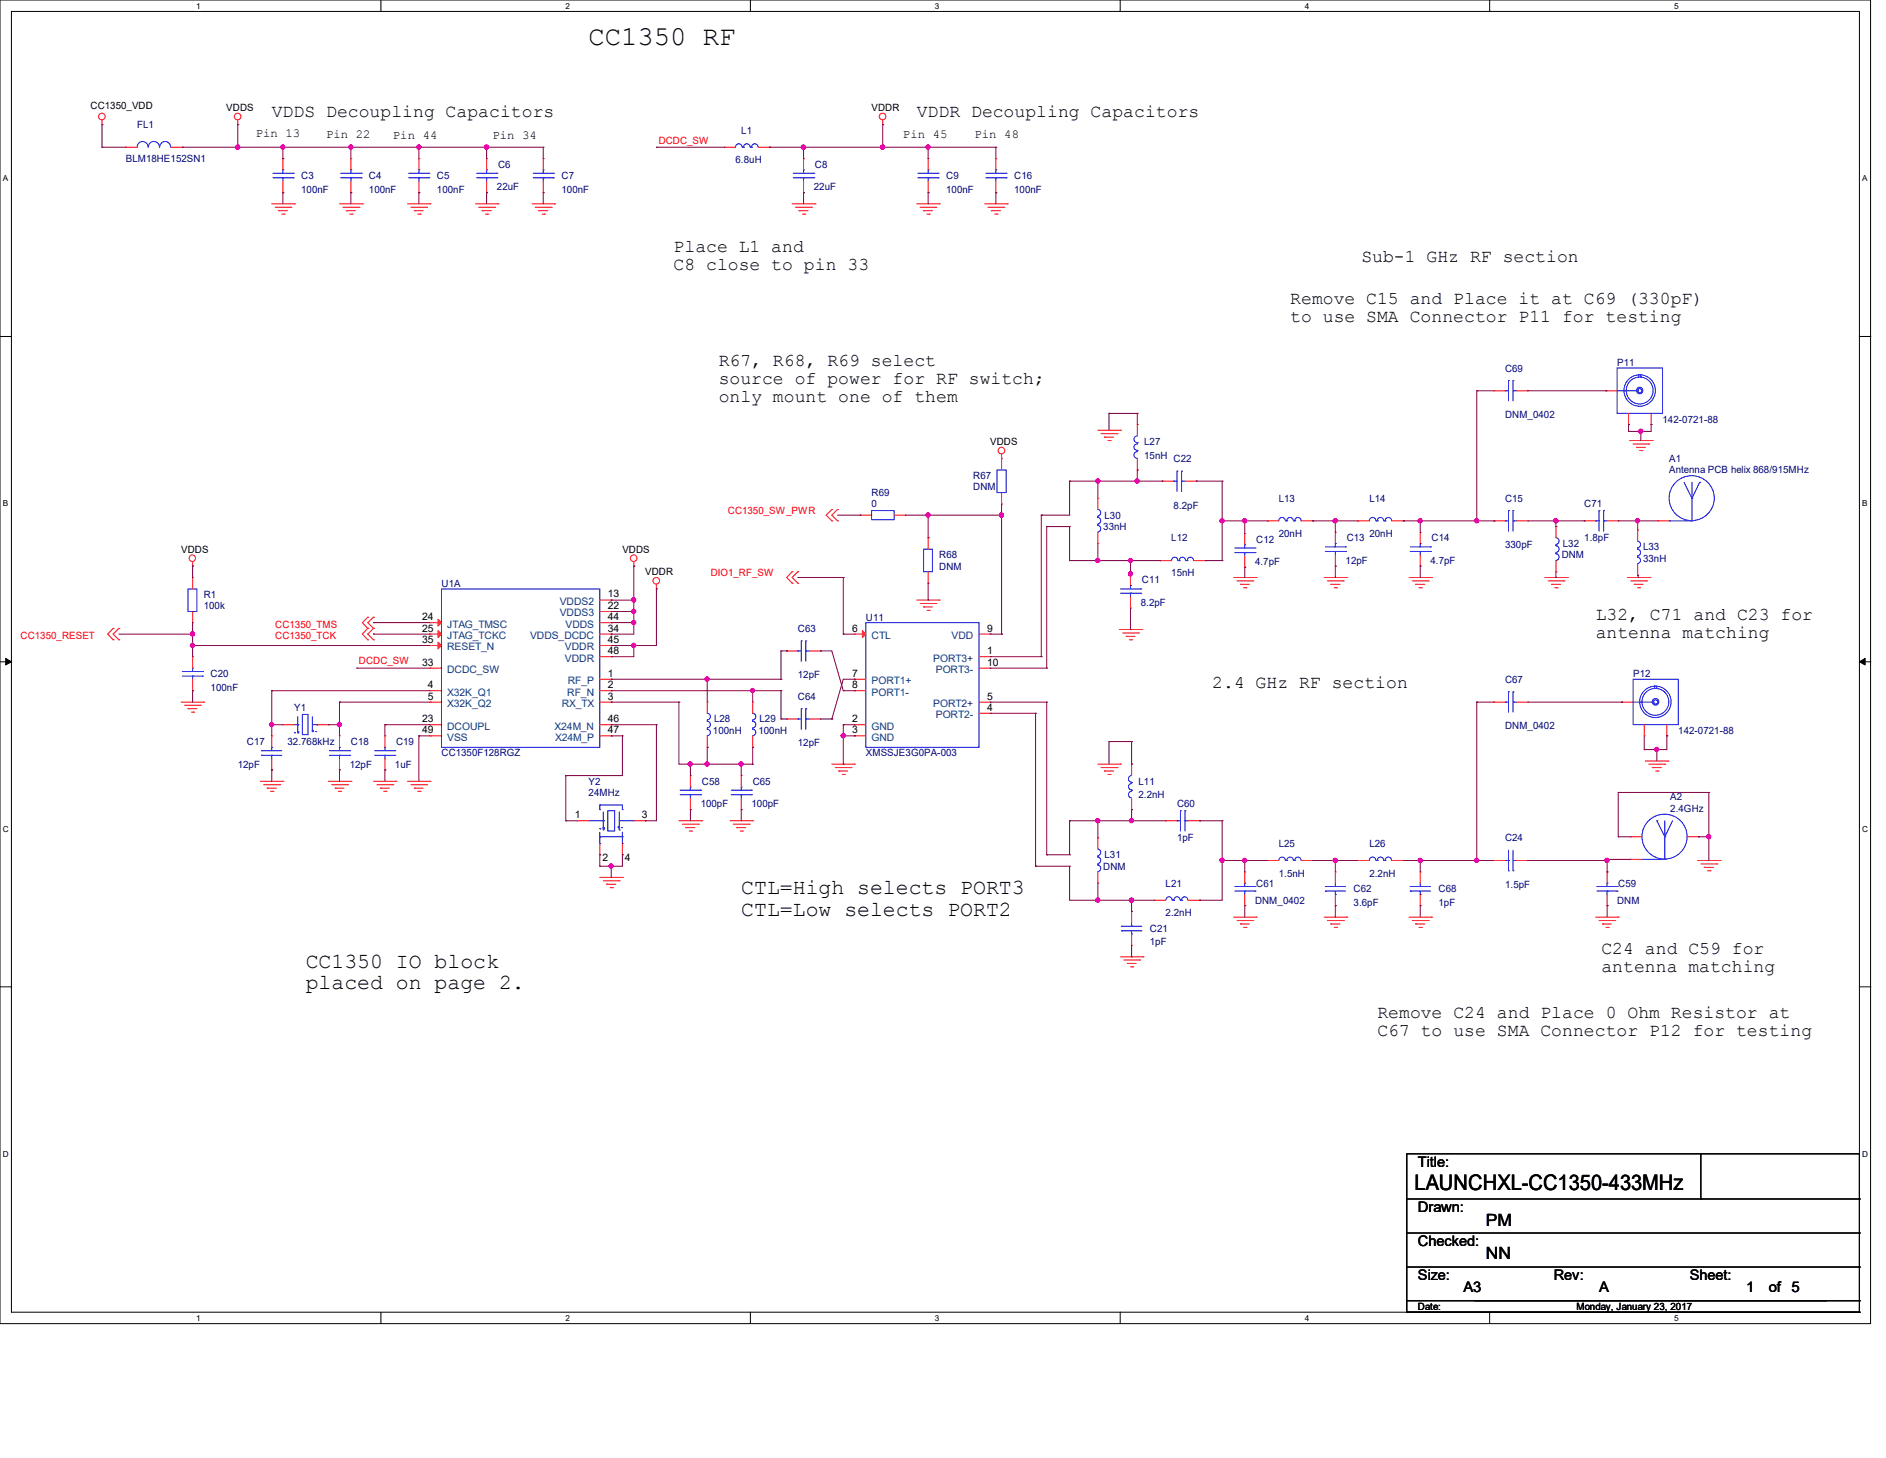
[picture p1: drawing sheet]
<svg xmlns="http://www.w3.org/2000/svg" width="279mm" height="216mm" viewBox="0 0 279 216" stroke-linecap="round" stroke-linejoin="round" font-family="sans-serif">
<path d="M0 0h277.1v196h-277.1zM1.7 1.7h273.8v192.6h-273.8z" fill="none" stroke="#000" stroke-width=".15"/>
<g fill="#fff">
<path d="M29 .2h.7v1.3h-.7z"/>
<path d="M29 194.5h.7v1.3h-.7z"/>
</g>
<path d="M56.4 0v1.7M56.4 194.3v1.7" fill="none" stroke="#000" stroke-width=".15"/>
<g fill="#fff">
<path d="M83.8 .2h.6v1.3h-.6z"/>
<path d="M83.8 194.5h.6v1.3h-.6z"/>
</g>
<path d="M111.2 0v1.7M111.2 194.3v1.7" fill="none" stroke="#000" stroke-width=".15"/>
<g fill="#fff">
<path d="M138.5 .2h.6v1.3h-.6z"/>
<path d="M138.5 194.5h.6v1.3h-.6z"/>
</g>
<path d="M165.9 0v1.7M165.9 194.3v1.7" fill="none" stroke="#000" stroke-width=".15"/>
<g fill="#fff">
<path d="M193.3 .2h.6v1.3h-.6z"/>
<path d="M193.3 194.5h.6v1.3h-.6z"/>
</g>
<path d="M220.7 0v1.7M220.7 194.3v1.7" fill="none" stroke="#000" stroke-width=".15"/>
<g fill="#fff">
<path d="M248 .2h.7v1.3h-.7z"/>
<path d="M248 194.5h.7v1.3h-.7z"/>
<path d="M.4 25.7h.8v1.4h-.8z"/>
<path d="M275.9 25.7h.7v1.4h-.7z"/>
<path d="M.4 73.9h.8v1.3h-.8z"/>
<path d="M275.9 73.9h.7v1.3h-.7z"/>
</g>
<path d="M0 49.8h1.7M275.5 49.8h1.7" fill="none" stroke="#000" stroke-width=".15"/>
<g fill="#fff">
<path d="M.4 122h.9v1.4h-.9z"/>
<path d="M275.9 122h.8v1.4h-.8z"/>
</g>
<path d="M0 98h1.7M275.5 98h1.7" fill="none" stroke="#000" stroke-width=".15"/>
<path d="M.8 97.5l.9 .5-.9 .5zM275.5 98l.8-.5v1z" fill="#000" stroke="#000" stroke-width=".15"/>
<g fill="#fff">
<path d="M.4 170.2h.9v1.3h-.9z"/>
<path d="M275.9 170.2h.8v1.3h-.8z"/>
</g>
<g fill="none" stroke="#000" stroke-width=".15">
<path d="M0 146.1h1.7M275.5 146.1h1.7M208.4 170.9h67.1v21.7h-67.1zM208.4 177.5h67.1M252 177.5h.1M252 170.9v6.6M275.5 177.5h.1M208.4 194.3h.1M208.4 182.6h67.1M208.4 187.6h67.1M208.4 192.6v1.7M208.4 194.3h67.1"/>
<path d="M218.4 192.6h52M270.4 192.6h.1M275.5 182.6h.1M275.5 187.6h.1M275.5 194.3h.1M275.5 192.6h.1M275.5 192.6v1.7"/>
</g>
<g fill="none" stroke="#f00" stroke-width=".15">
<path d="M15.1 18.5h.1M15.1 17.8v.7M35.2 18.5h.1M35.2 17.8v.7M130.8 18.5h.1M130.8 17.8v.7M18.6 21.8h.1M18.6 21.8h1.7M25.3 21.8h1.7M27 21.8h.1M40.3 30.2h3.3M40.8 30.7h2.3"/>
<path d="M41.3 31.2h.1M41.3 31.2h1.3M41.7 31.7h.4M41.9 23.5h.1M41.9 28.5h.1M41.9 23.5v1.6M41.9 26.8v1.7M42.1 31.7h.1M43.1 30.7h.1M43.6 30.2h.1M50.3 30.2h3.4M50.8 30.7h2.4"/>
<path d="M51.3 31.2h.1M51.3 31.2h1.4M51.8 31.7h.4M52 23.5h.1M52 28.5h.1M52 23.5v1.6M52 26.8v1.7M52.2 31.7h.1M53.2 30.7h.1M53.7 30.2h.1M60.4 30.2h3.3M60.9 30.7h2.3"/>
<path d="M61.4 31.2h.1M61.4 31.2h1.3M61.9 31.7h.3M62.1 23.5h.1M62.1 28.5h.1M62.1 23.5v1.6M62.1 26.8v1.7M62.2 31.7h.1M63.2 30.7h.1M63.7 30.2h.1M70.4 30.2h3.4M70.9 30.7h2.4"/>
<path d="M71.4 31.2h.1M71.4 31.2h1.4M71.9 31.7h.4M72.1 23.5h.1M72.1 28.5h.1M72.1 23.5v1.6M72.1 26.8v1.7M72.3 31.7h.1M73.3 30.7h.1M73.8 30.2h.1M78.8 30.2h3.4M79.3 30.7h2.4"/>
<path d="M79.8 31.2h.1M79.8 31.2h1.4M80.3 31.7h.3M80.5 23.5h.1M80.5 28.5h.1M80.5 23.5v1.6M80.5 26.8v1.7M80.6 31.7h.1M81.7 30.7h.1M82.2 30.2h.1M107.3 21.8h.1M107.3 21.8h1.7"/>
<path d="M112.4 21.8h1.6M114 21.8h.1M117.3 30.2h3.4M117.9 30.7h2.3M118.4 31.2h.1M118.4 31.2h1.3M118.9 31.7h.3M119 23.5h.1M119 28.5h.1M119 23.5v1.6M119 26.8v1.7M119.2 31.7h.1"/>
<path d="M120.2 30.7h.1M120.7 30.2h.1M135.8 30.2h3.3M136.3 30.7h2.3M136.8 31.2h.1M136.8 31.2h1.3M137.3 31.7h.4M137.5 23.5h.1M137.5 28.5h.1M137.5 23.5v1.6M137.5 26.8v1.7M137.7 31.7h.1"/>
<path d="M138.6 30.7h.1M139.1 30.2h.1M145.9 30.2h3.3M146.3 30.7h2.4M146.9 31.2h.1M146.9 31.2h1.3M147.4 31.7h.3M147.5 23.5h.1M147.5 28.5h.1M147.5 23.5v1.6M147.5 26.8v1.7M147.7 31.7h.1"/>
<path d="M148.7 30.7h.1M149.2 30.2h.1M221.3 57.9h.1M221.3 57.9h1.7M224.7 57.9h1.6M226.3 57.9h.1M237.9 57.9h.1M237.9 57.9h1.7M123.2 75.4h.1M123.2 77.1h.1M123.2 75.4l-.8 .9 .8 .8M124.1 75.4h.1"/>
<path d="M124.1 77.1h.1M124.1 75.4l-.9 .9 .9 .8M127.4 76.3h.1M127.4 76.3h1.7M132.5 76.3h1.6M134.1 76.3h.1M137.5 79.6h.1M137.5 79.6v1.7M148.4 67.9h.1M148.4 74.6h.1M148.4 67.2v2.4M148.4 72.9v1.7"/>
<path d="M162.6 73.8h.1M162.6 63.7h3.4M162.6 73.8v1.6M162.6 78.8v1.7M163.1 64.2h2.4M163.6 64.7h.1M163.6 64.7h1.4M164.1 65.2h.4M164.5 65.2h.1M165.5 64.2h.1M166 63.7h.1M168.5 69.6h.1"/>
<path d="M168.5 62.9h.1M168.5 62.9v1.7M168.5 67.9v1.7M172.2 71.2h.1M172.2 71.2h1.7M175.6 71.2h1.6M177.2 71.2h.1M184.4 79h.1M184.4 79v1.6M187.8 77.1h.1M187.8 77.1h1.6M192.8 77.1h1.7"/>
<path d="M194.5 77.1h.1M197.8 78.8h.1M197.8 78.8v1.7M201.2 77.1h.1M201.2 77.1h1.7M206.2 77.1h1.7M207.9 77.1h.1M210.4 78.8h.1M210.4 78.8v1.7M221.3 77.1h.1M221.3 77.1h1.7M224.7 77.1h1.6"/>
<path d="M226.3 77.1h.1M230.5 78h.1M230.5 78v1.6M234.7 77.1h.1M234.7 77.1h1.7M238.1 77.1h1.6M239.7 77.1h.1M241.3 62.9h.1M241.3 61.2v1.7M241.4 65.2h3.4M241.9 65.7h2.4M242.4 66.3h.1"/>
<path d="M242.4 66.3h1.4M242.6 78.5h.1M242.6 78.5v1.6M242.9 66.7h.3M243.2 66.7h.1M244.3 65.7h.1M244.6 62.9h.1M244.6 61.2v1.7M244.8 65.2h.1M245.6 77.1h.1M245.6 77.1h1.7M16.8 93h.1"/>
<path d="M16.8 94.7h.1M16.8 93l-.8 .9 .8 .8M17.6 93h.1M17.6 94.7h.1M17.6 93l-.8 .9 .8 .8M28.5 83.8h.1M28.5 92.2h.1M28.5 85.5h.1M28.5 97.2h.1M28.5 83.2v.6M28.5 85.5v1.7M28.5 90.6v1.6"/>
<path d="M28.5 97.2v1.7M54.5 91.4h.1M54.5 93h.1M54.5 94.7h.1M54.5 91.4l-.8 .8 .8 .8M54.5 93l-.8 .9 .8 .8M55.3 91.4h.1M55.3 93h.1M55.3 94.7h.1M55.3 91.4l-.8 .8 .8 .8M55.3 93l-.8 .9 .8 .8M63.7 92.2h.1"/>
<path d="M63.7 93.9h.1M63.7 95.6h.1M63.7 98.9h.1M63.7 93.9h1.7M63.7 98.9h1.7M63.7 92.2h1.7M63.7 95.6h1.7M88.9 88.9h1.7M88.9 93.9h1.7M88.9 97.2h1.7M88.9 92.2h1.7M88.9 95.6h1.7"/>
<path d="M88.9 90.6h1.7M90.6 88.9h.1M90.6 90.6h.1M90.6 92.2h.1M90.6 93.9h.1M90.6 95.6h.1M90.6 97.2h.1M93.9 83.8h.1M93.9 83.2v.6M97.2 87.2h.1M97.2 86.5v.7M116.5 96.4h.1"/>
<path d="M116.5 96.4h1.7M117.3 84.7h.1M117.3 86.4h.1M117.3 84.7l-.8 .8 .8 .9M118.2 84.7h.1M118.2 86.4h.1M118.2 84.7l-.9 .8 .9 .9M119.9 96.4h1.6M121.5 96.4h.1M126.6 93.9h.1M126.6 93.9h1.7M135.8 88.9h3.3"/>
<path d="M136.3 89.4h2.3M136.8 89.9h.1M136.8 89.9h1.3M137.3 90.4h.4M137.5 86.4h.1M137.5 84.7v1.7M137.7 90.4h.1M138.6 89.4h.1M139.1 88.9h.1M145 93.9h1.7M145 97.2h1.7M145 98.9h1.7"/>
<path d="M146.7 97.2h.1M146.7 93.9h.1M146.7 98.9h.1M162.6 80.5h.1M165.8 93.2h3.4M166.3 93.7h2.4M166.8 94.2h.1M166.8 94.2h1.3M167.3 94.7h.3M167.5 85h.1M167.5 90h.1M167.5 85v1.7"/>
<path d="M167.5 88.3v1.7M167.6 94.7h.1M168.7 93.7h.1M169.2 93.2h.1M171.8 83h.1M171.8 83h1.7M176.9 83h1.7M178.6 83h.1M182.8 85.5h3.3M183.3 86h2.3M183.8 86.5h.1M183.8 86.5h1.3"/>
<path d="M184.2 87h.4M184.4 84h.1M184.4 82.3v1.7M184.6 87h.1M185.6 86h.1M186.1 85.5h.1M196.2 85.5h3.3M196.6 86h2.4M197.1 86.5h.1M197.1 86.5h1.4M197.7 87h.3M197.8 83.8h.1"/>
<path d="M197.8 82.2v1.6M198 87h.1M199 86h.1M199.5 85.5h.1M208.7 85.5h3.4M209.2 86h2.4M209.7 86.5h.1M209.7 86.5h1.4M210.2 87h.4M210.4 83.8h.1M210.4 82.2v1.6M210.6 87h.1"/>
<path d="M211.6 86h.1M212.1 85.5h.1M228.9 85.5h3.3M229.4 86h2.3M229.9 86.5h.1M229.9 86.5h1.3M230.3 87h.4M230.5 84.7h.1M230.5 83v1.7M230.7 87h.1M231.7 86h.1M232.2 85.5h.1"/>
<path d="M241.1 85.5h3.3M241.6 86h2.3M242.1 86.5h.1M242.1 86.5h1.3M242.6 85.2h.1M242.6 87h.3M242.6 83.5v1.7M242.9 87h.1M243.9 86h.1M244.4 85.5h.1M26.8 104h3.4M27.3 104.4h2.4"/>
<path d="M27.9 104.9h.1M27.9 104.9h1.3M28.4 105.5h.3M28.5 102.3h.1M28.5 100.6v1.7M28.7 105.5h.1M29.7 104.4h.1M30.2 104h.1M38.6 115.7h3.3M39.1 116.2h2.3M39.6 116.7h.1M39.6 116.7h1.3"/>
<path d="M40.1 117.2h.3M40.3 109h.1M40.3 114h.1M40.3 109v1.7M40.3 112.4v1.6M40.4 117.2h.1M41.4 116.2h.1M41.9 115.7h.1M41.9 107.3h.1M41.9 107.3h1.7M46.9 107.3h1.7M48.6 107.3h.1"/>
<path d="M48.6 115.7h3.4M49.1 116.2h2.4M49.7 116.7h.1M49.7 116.7h1.3M50.1 117.2h.4M50.3 109h.1M50.3 114h.1M50.3 109v1.7M50.3 112.4v1.6M50.5 117.2h.1M51.5 116.2h.1M52 115.7h.1"/>
<path d="M55.3 115.7h3.4M55.8 116.2h2.4M56.3 116.7h.1M56.3 116.7h1.4M56.9 117.2h.3M57 109h.1M57 114h.1M57 109v1.7M57 112.4v1.6M57.2 117.2h.1M58.2 116.2h.1M58.7 115.7h.1"/>
<path d="M60.4 115.7h3.3M60.9 116.2h2.3M61.4 116.7h.1M61.4 116.7h1.3M61.9 117.2h.3M62.2 117.2h.1M63.2 116.2h.1M63.7 115.7h.1M63.7 107.3h.1M63.7 109h.1M63.7 102.3h.1M63.7 104h.1"/>
<path d="M63.7 104h1.7M63.7 107.3h1.7M63.7 102.3h1.7M63.7 109h1.7M88.9 104h1.7M88.9 107.3h1.7M88.9 100.6h1.7M88.9 102.3h1.7M88.9 109h1.7M90.6 104h.1M90.6 100.6h.1M90.6 102.3h.1"/>
<path d="M90.6 107.3h.1M90.6 109h.1M102.3 114.9h.1M102.3 119.9h.1M102.3 114.9v1.6M102.3 118.2v1.7M104.8 104h.1M104.8 110.7h.1M104.8 104v1.6M104.8 109v1.7M109.8 114.9h.1M109.8 119.9h.1"/>
<path d="M109.8 114.9v1.6M109.8 118.2v1.7M111.5 104h.1M111.5 110.7h.1M111.5 104v1.6M111.5 109v1.7M116.5 106.5h.1M116.5 106.5h1.7M119.9 106.5h1.6M121.5 106.5h.1M123.2 113.2h3.4M123.7 113.7h2.4"/>
<path d="M124.2 114.2h.1M124.2 114.2h1.4M124.8 114.7h.3M125.1 114.7h.1M126.1 113.7h.1M126.6 113.2h.1M126.6 107.3h.1M126.6 100.6h.1M126.6 102.3h.1M126.6 109h.1M126.6 107.3h1.7M126.6 100.6h1.7"/>
<path d="M126.6 102.3h1.7M126.6 109h1.7M145 104h1.7M145 105.6h1.7M146.7 104h.1M146.7 105.6h.1M162.6 113.2h3.4M163.1 113.7h2.4M163.6 114.2h.1M163.6 114.2h1.4M164.1 114.7h.4M164.5 114.7h.1"/>
<path d="M165.5 113.7h.1M166 113.2h.1M167.6 119.9h.1M167.6 113.2h.1M167.6 113.2v1.7M167.6 118.2v1.7M221.3 104h.1M221.3 104h1.7M224.7 104h1.6M226.3 104h.1M240.2 104h.1M240.2 104h1.7"/>
<path d="M243.6 109h.1M243.6 107.3v1.7M243.8 112.7h3.3M244.3 113.2h2.3M244.8 113.7h.1M244.8 113.7h1.3M245.3 114.2h.3M245.6 114.2h.1M246.6 113.2h.1M246.9 109h.1M246.9 107.3v1.7M247.1 112.7h.1"/>
<path d="M85.5 121.5h.1M85.5 121.5h1.7M88.9 126.6h.1M88.9 129.9h3.3M88.9 124.9v1.7M89.4 130.4h2.3M89.9 130.9h.1M89.9 130.9h1.3M90.4 131.4h.3M90.7 131.4h.1M91.7 130.4h.1M92.2 129.9h.1"/>
<path d="M92.2 126.6h.1M92.2 124.9v1.7M93.9 121.5h1.7M95.6 121.5h.1M100.6 121.5h3.4M101.1 122h2.4M101.6 122.6h.1M101.6 122.6h1.4M102.1 123.1h.3M102.4 123.1h.1M103.5 122h.1M104 121.5h.1"/>
<path d="M108.2 121.5h3.3M108.6 122h2.4M109.1 122.6h.1M109.1 122.6h1.4M109.6 123.1h.4M110 123.1h.1M111 122h.1M111.5 121.5h.1M162.6 124.1h.1M162.6 130.8h.1M162.6 124.1v1.6M162.6 129.1v1.7"/>
<path d="M167.6 140h.1M167.6 135h.1M167.6 135v1.7M167.6 138.3v1.7M171 133.3h.1M171 133.3h1.7M172.7 121.5h.1M172.7 121.5h1.7M176 121.5h1.7M176 133.3h1.7M177.7 121.5h.1M177.7 133.3h.1"/>
<path d="M182.8 135.8h3.3M183.3 136.3h2.3M183.8 136.8h.1M183.8 136.8h1.3M184.2 137.3h.4M184.4 129.1h.1M184.4 134.1h.1M184.4 129.1v1.7M184.4 132.5v1.6M184.6 137.3h.1M185.6 136.3h.1M186.1 135.8h.1"/>
<path d="M187.8 127.4h.1M187.8 127.4h1.6M192.8 127.4h1.7M194.5 127.4h.1M196.2 135.8h3.3M196.6 136.3h2.4M197.1 136.8h.1M197.1 136.8h1.4M197.7 137.3h.3M197.8 134.1h.1M197.8 129.1h.1M197.8 129.1v1.7"/>
<path d="M197.8 132.5v1.6M198 137.3h.1M199 136.3h.1M199.5 135.8h.1M201.2 127.4h.1M201.2 127.4h1.7M206.2 127.4h1.7M207.9 127.4h.1M208.7 135.8h3.4M209.2 136.3h2.4M209.7 136.8h.1M209.7 136.8h1.4"/>
<path d="M210.2 137.3h.4M210.4 134.1h.1M210.4 129.1h.1M210.4 129.1v1.7M210.4 132.5v1.6M210.6 137.3h.1M211.6 136.3h.1M212.1 135.8h.1M221.3 127.4h.1M221.3 127.4h1.7M224.7 127.4h1.6M226.3 127.4h.1"/>
<path d="M236.4 135.8h3.3M236.9 136.3h2.3M237.4 136.8h.1M237.4 136.8h1.3M237.9 137.3h.4M238.1 129.1h.1M238.1 134.1h.1M238.1 129.1v1.7M238.1 132.5v1.6M238.3 137.3h.1M239.2 136.3h.1M239.7 135.8h.1"/>
<path d="M241.6 123.9h.1M241.6 127.3h.1M241.6 123.9h1.6M241.6 127.3h1.6M250 123.9h1.6M251.5 127.4h3.3M251.6 123.9h.1M252 127.9h2.3M252.5 128.4h.1M252.5 128.4h1.3M253 128.9h.3M253.3 128.9h.1"/>
<path d="M254.3 127.9h.1M254.8 127.4h.1M166 141.7h3.3M166.5 142.2h2.3M167 142.7h.1M167 142.7h1.3M167.5 143.2h.3M167.8 143.2h.1M168.8 142.2h.1M169.3 141.7h.1"/>
<circle cx="15.1" cy="17.3" r=".49"/>
<circle cx="35.2" cy="17.3" r=".49"/>
<circle cx="130.7" cy="17.3" r=".49"/>
<circle cx="148.4" cy="66.7" r=".49"/>
<circle cx="28.5" cy="82.7" r=".48"/>
<circle cx="93.9" cy="82.7" r=".49"/>
<circle cx="97.2" cy="86" r=".49"/>
</g>
<g fill="none" stroke="#00f" stroke-width=".15">
<path d="M21.9 21.8a.81 .81 0 0 0-.8-.8 .81 .81 0 0 0-.8 .8M23.6 21.8a.83 .83 0 0 0-.8-.8 .83 .83 0 0 0-.8 .8M25.3 21.8a.81 .81 0 0 0-.8-.8 .81 .81 0 0 0-.8 .8M40.4 26.3h3M40.4 25.7h3M41.9 26.3h.1M41.9 25.1h.1M41.9 25.1v.6M41.9 26.3v.5M43.4 26.3h.1M43.4 25.7h.1M50.5 26.3h3"/>
<path d="M50.5 25.7h3M52 26.3h.1M52 25.1h.1M52 25.1v.6M52 26.3v.5M53.5 26.3h.1M53.5 25.7h.1M60.5 26.3h3M60.5 25.7h3M62.1 26.3h.1M62.1 25.1h.1M62.1 25.1v.6"/>
<path d="M62.1 26.3v.5M63.5 26.3h.1M63.5 25.7h.1M70.6 26.3h3M70.6 25.7h3M72.1 26.3h.1M72.1 25.1h.1M72.1 25.1v.6M72.1 26.3v.5M73.6 26.3h.1M73.6 25.7h.1M79 26.3h3"/>
<path d="M79 25.7h3M80.5 26.3h.1M80.5 25.1h.1M80.5 25.1v.6M80.5 26.3v.5M82 26.3h.1M82 25.7h.1M109.9 21.8a.49 .49 0 0 0-.4-.5 .49 .49 0 0 0-.5 .5M110 21.8h.2M110.2 21.8h.1M111.1 21.8a.49 .49 0 0 0-.5-.5 .49 .49 0 0 0-.4 .5M111.2 21.8h.1"/>
<path d="M111.3 21.8h.1M112.3 21.8a.49 .49 0 0 0-.5-.5 .49 .49 0 0 0-.5 .5M117.5 26.3h3.1M117.5 25.7h3.1M119 26.3h.1M119 25.1h.1M119 25.1v.6M119 26.3v.5M120.6 26.3h.1M120.6 25.7h.1M136 26.3h3M136 25.7h3"/>
<path d="M137.5 26.3h.1M137.5 25.1h.1M137.5 25.1v.6M137.5 26.3v.5M139 26.3h.1M139 25.7h.1M146 26.3h3.1M146 25.7h3.1M147.5 26.3h.1M147.5 25.1h.1M147.5 25.1v.6M147.5 26.3v.5"/>
<path d="M149.1 26.3h.1M149.1 25.7h.1M223 57.9h.1M223 57.9h.5M223.5 56.3h.1M223.5 56.3v3.1M224.2 56.3h.1M224.2 57.9h.1M224.2 56.3v3.1M224.2 57.9h.5M239.6 54.5h6.7v6.7h-6.7zM239.6 57.9h3"/>
<path d="M242.6 57.9h.1M242.7 55.5h.1M242.7 55.5v.3M243.1 55.8h.1M243.1 55.5v.3M129.1 75.6h3.4v1.4h-3.4zM147.7 69.6h1.4v3.3h-1.4zM162.6 77.8a.49 .49 0 0 1 .5 .5 .49 .49 0 0 1-.5 .5M162.6 76.6a.49 .49 0 0 1 .5 .5 .49 .49 0 0 1-.5 .5M162.6 75.4a.49 .49 0 0 1 .5 .5 .49 .49 0 0 1-.5 .5M162.6 76.6h.1M162.6 77.8h.1"/>
<path d="M162.6 76.5v.1M162.6 77.6v.2M168.5 64.6a.49 .49 0 0 0-.5 .4 .49 .49 0 0 0 .5 .5M168.5 65.6v.1a.47 .47 0 0 0-.5 .5 .47 .47 0 0 0 .5 .5M168.5 66.7v.2a.49 .49 0 0 0-.5 .5 .49 .49 0 0 0 .5 .5M168.5 66.7h.1M168.5 65.6h.1M173.9 71.2h.1M173.9 71.2h.5M174.4 69.8h.1M174.4 69.8v3M175 69.8h.1"/>
<path d="M175 71.2h.1M175 69.8v3M175 71.2h.6M190.4 77.1a.49 .49 0 0 0-.5-.5 .49 .49 0 0 0-.5 .5M190.5 77.1h.1M190.6 77.1h.1M191.6 77.1a.49 .49 0 0 0-.5-.5 .49 .49 0 0 0-.5 .5M191.6 77.1h.2M191.8 77.1h.1M192.7 77.1a.47 .47 0 0 0-.4-.5 .47 .47 0 0 0-.5 .5M203.8 77.1a.49 .49 0 0 0-.5-.5 .49 .49 0 0 0-.4 .5M203.9 77.1h.1"/>
<path d="M204 77.1h.1M205 77.1a.47 .47 0 0 0-.5-.5 .47 .47 0 0 0-.5 .5M205 77.1h.2M205.2 77.1h.1M206.2 77.1a.49 .49 0 0 0-.5-.5 .49 .49 0 0 0-.5 .5M223 77.1h.1M223 77.1h.5M223.5 75.6h.1M223.5 75.6v3.1M224.2 75.6h.1M224.2 77.1h.1M224.2 75.6v3.1"/>
<path d="M224.2 77.1h.5M230.5 79.6a.49 .49 0 0 1 .5 .5 .49 .49 0 0 1-.5 .5M236.4 77.1h.1M236.4 77.1h.5M236.9 75.6h.1M236.9 75.6v3.1M237.6 75.6h.1M237.6 77.1h.1M237.6 75.6v3.1M237.6 77.1h.5M247.3 77.1h.1M247.3 77.1h3.4"/>
<path d="M249.5 71.4l1.2 2.4M250.7 77.1h.1M250.7 73.8h.1M250.7 71.4v5.7M251.8 71.4h.1M251.8 71.4l-1.1 2.4M27 99.4h3M27.9 87.2h1.3v3.4h-1.3zM28.5 98.9h.1M28.5 98.9v.5M30 99.4h.1M65.4 87.2h23.5v23.5h-23.5z"/>
<path d="M118.2 96.4h.1M118.2 96.4h.5M118.7 94.9h.1M118.7 94.9v3M119.4 94.9h.1M119.4 96.4h.1M119.4 94.9v3M119.4 96.4h.5M128.3 92.2h16.7v18.5h-16.7zM136.8 81.3h1.3v3.4h-1.3zM166 87.8h3M166 87.2h3"/>
<path d="M167.5 87.8h.1M167.5 86.7h.1M167.5 86.7v.5M167.5 87.8v.5M169 87.8h.1M169 87.2h.1M174.5 83a.47 .47 0 0 0-.5-.5 .47 .47 0 0 0-.4 .5M174.5 83h.2M174.7 83h.1M175.6 83a.47 .47 0 0 0-.4-.5 .47 .47 0 0 0-.5 .5M175.7 83h.2M175.9 83h.1"/>
<path d="M176.8 83a.47 .47 0 0 0-.4-.5 .47 .47 0 0 0-.5 .5M182.9 81.8h3M182.9 81.2h3M184.4 81.8h.1M184.4 80.6h.1M184.4 80.6v.6M184.4 81.8v.5M185.9 81.8h.1M185.9 81.2h.1M196.3 81.7h3M196.3 81h3M197.8 81.7h.1"/>
<path d="M197.8 80.5h.1M197.8 80.5v.5M197.8 81.7v.5M199.3 81.7h.1M199.3 81h.1M208.9 81.7h3M208.9 81h3M210.4 81.7h.1M210.4 80.5h.1M210.4 80.5v.5M210.4 81.7v.5M211.9 81.7h.1"/>
<path d="M211.9 81h.1M230.5 82a.49 .49 0 0 1 .5 .5 .49 .49 0 0 1-.5 .5M230.5 80.8a.49 .49 0 0 1 .5 .5 .49 .49 0 0 1-.5 .5M230.5 80.8h.1M230.5 82h.1M230.5 80.6v.2M230.5 81.8v.2M242.6 82.5a.46 .46 0 0 1 .4 .5 .46 .46 0 0 1-.4 .4M242.6 81.3a.49 .49 0 0 1 .4 .5 .49 .49 0 0 1-.4 .5M242.6 80.1a.49 .49 0 0 1 .4 .5 .49 .49 0 0 1-.4 .5M242.6 81.3h.1M242.6 82.5h.1"/>
<path d="M242.6 81.2v.1M242.6 82.3v.2M27 100.1h3M28.5 100.1h.1M28.5 100.1v.5M30 100.1h.1M38.7 111.8h.1M38.7 111.2h.1M38.7 111.8h3M38.7 111.2h3M40.3 111.8h.1M40.3 110.7h.1"/>
<path d="M40.3 110.7v.5M40.3 111.8v.6M43.6 108.5h.1M43.6 107.3h.5M44.1 107.3h.1M44.1 108.3h.1M44.1 108.5h.1M44.1 106.1v2.4M44.8 105.8h.8v3h-.8zM46.3 108.3h.1M46.3 108.2h.1M46.3 107.3h.6"/>
<path d="M46.3 106.1v2.2M46.8 108.3h.1M46.9 107.3h.1M48.8 111.8h3M48.8 111.2h3M50.3 111.8h.1M50.3 110.7h.1M50.3 110.7v.5M50.3 111.8v.6M51.8 111.8h.1M51.8 111.2h.1M55.5 111.8h3"/>
<path d="M55.5 111.2h3M57 111.8h.1M57 110.7h.1M57 110.7v.5M57 111.8v.6M58.5 111.8h.1M58.5 111.2h.1M88.9 119.2h.1M88.9 119.9h.1M88.9 119.2h3.3v.7M88.9 119.2v.7M92.2 119.9h.1"/>
<path d="M100.8 117.7h3M100.8 117h3M102.3 117.7h.1M102.3 116.5h.1M102.3 116.5v.5M102.3 117.7v.5M103.8 117.7h.1M103.8 117h.1M104.8 108a.47 .47 0 0 1 .4 .5 .47 .47 0 0 1-.4 .4M104.8 106.8a.49 .49 0 0 1 .4 .5 .49 .49 0 0 1-.4 .5M104.8 105.6a.49 .49 0 0 1 .4 .5 .49 .49 0 0 1-.4 .5M104.8 106.8h.1"/>
<path d="M104.8 108h.1M104.8 106.6v.2M104.8 107.8v.2M108.3 117.7h3M108.3 117h3M109.8 117.7h.1M109.8 116.5h.1M109.8 116.5v.5M109.8 117.7v.5M111.3 117.7h.1M111.3 117h.1M111.5 108a.47 .47 0 0 1 .5 .5 .47 .47 0 0 1-.5 .4"/>
<path d="M111.5 106.8a.49 .49 0 0 1 .5 .5 .49 .49 0 0 1-.5 .5M111.5 105.6a.49 .49 0 0 1 .5 .5 .49 .49 0 0 1-.5 .5M111.5 106.8h.1M111.5 108h.1M111.5 106.6v.2M111.5 107.8v.2M118.2 106.5h.1M118.2 106.5h.5M118.7 104.9h.1M118.7 104.9v3.1M119.4 104.9h.1M119.4 106.5h.1"/>
<path d="M119.4 104.9v3.1M119.4 106.5h.5M167.6 114.9a.49 .49 0 0 0-.4 .4 .49 .49 0 0 0 .4 .5M167.6 115.9v.1a.47 .47 0 0 0-.4 .5 .47 .47 0 0 0 .4 .5M167.6 117v.2a.49 .49 0 0 0-.4 .5 .49 .49 0 0 0 .4 .5M167.6 117h.1M167.6 115.9h.1M223 104h.1M223 104h.5M223.5 102.4h.1M223.5 102.4v3.1M224.2 102.4h.1"/>
<path d="M224.2 104h.1M224.2 104h.5M224.2 102.4v3.1M241.9 100.6h6.7v6.7h-6.7zM241.9 104h3M244.9 104h.1M245.1 101.6h.1M245.1 101.6v.3M245.4 101.9h.1M245.4 101.6v.3M87.2 121.5h2.2M88.9 124.9h.1"/>
<path d="M88.9 122.7h.1M88.9 123.9h.1M88.9 123.9h3.3M88.9 123.2v1.7M89.4 121.5h.1M89.4 122.7h.1M89.4 122.6h.1M89.4 122.9h.1M89.4 120.2v2.7M90 120.1h1.1v3h-1.1zM91.6 122.6h.1M91.6 122.4h.1"/>
<path d="M91.7 122.9h.1M91.7 121.5h2.2M91.7 120.2v2.7M92 122.6h.1M92.2 123.9h.1M92.2 124.9h.1M92.2 123.2v1.7M93.9 121.5h.1M162.6 128.1a.49 .49 0 0 1 .5 .5 .49 .49 0 0 1-.5 .5M162.6 126.9a.49 .49 0 0 1 .5 .5 .49 .49 0 0 1-.5 .5M162.6 125.7a.49 .49 0 0 1 .5 .5 .49 .49 0 0 1-.5 .5M162.6 126.9h.1"/>
<path d="M162.6 128.1h.1M162.6 126.7v.2M162.6 127.9v.2M166.2 137.2h.1M166.2 137.8h.1M166.2 137.2h3M166.2 137.8h3M167.6 137.2h.1M167.6 138.3h.1M167.6 136.7v.5M167.6 137.8v.5M173.6 133.3a.47 .47 0 0 0-.4-.5 .47 .47 0 0 0-.5 .5"/>
<path d="M173.7 133.3h.2M173.9 133.3h.1M174.4 121.5h.1M174.4 121.5h.5M174.8 133.3a.47 .47 0 0 0-.4-.5 .47 .47 0 0 0-.5 .5M174.9 120.1h.1M174.9 120.1v3M174.9 133.3h.1M175 133.3h.1M175.6 120.1h.1M175.6 121.5h.1M175.6 120.1v3"/>
<path d="M175.6 121.5h.4M176 133.3a.47 .47 0 0 0-.5-.5 .47 .47 0 0 0-.5 .5M182.9 131.3h3M182.9 132h3M184.4 132h.1M184.4 130.8h.1M184.4 130.8v.5M184.4 132v.5M185.9 132h.1M185.9 131.3h.1M190.4 127.4a.49 .49 0 0 0-.5-.5 .49 .49 0 0 0-.5 .5M190.5 127.4h.1"/>
<path d="M190.6 127.4h.1M191.6 127.4a.49 .49 0 0 0-.5-.5 .49 .49 0 0 0-.5 .5M191.6 127.4h.2M191.8 127.4h.1M192.7 127.4a.47 .47 0 0 0-.4-.5 .47 .47 0 0 0-.5 .5M196.3 131.3h.1M196.3 132h.1M196.3 131.3h3M196.3 132h3M197.8 131.3h.1M197.8 132.5h.1M197.8 130.8v.5"/>
<path d="M197.8 132v.5M203.8 127.4a.49 .49 0 0 0-.5-.5 .49 .49 0 0 0-.4 .5M203.9 127.4h.1M204 127.4h.1M205 127.4a.47 .47 0 0 0-.5-.5 .47 .47 0 0 0-.5 .5M205 127.4h.2M205.2 127.4h.1M206.2 127.4a.49 .49 0 0 0-.5-.5 .49 .49 0 0 0-.5 .5M208.9 131.3h.1M208.9 132h.1M208.9 131.3h3M208.9 132h3"/>
<path d="M210.4 131.3h.1M210.4 132.5h.1M210.4 130.8v.5M210.4 132v.5M223 127.4h.5M223.5 128.9h.1M223.5 127.4h.1M223.5 125.9v3M224.2 128.9h.1M224.2 127.4h.5M224.2 125.9v3M224.7 127.4h.1"/>
<path d="M236.6 131.3h3M236.6 132h3M238.1 132h.1M238.1 130.8h.1M238.1 130.8v.5M238.1 132v.5M239.6 132h.1M239.6 131.3h.1M243.2 127.3h3.4M245.4 121.5h.1M245.4 121.5l1.2 2.4M246.6 127.3h.1"/>
<path d="M246.6 123.9h.1M246.6 121.5v5.8M247.8 121.5l-1.2 2.4"/>
<circle cx="242.9" cy="57.8" r=".48"/>
<circle cx="242.9" cy="57.8" r=".31"/>
<circle cx="242.9" cy="57.8" r="2.33"/>
<circle cx="242.9" cy="57.8" r="1.99"/>
<circle cx="250.6" cy="73.8" r="3.3"/>
<circle cx="245.2" cy="103.9" r="2.33"/>
<circle cx="245.2" cy="103.9" r="1.99"/>
<circle cx="245.3" cy="103.9" r=".32"/>
<circle cx="245.3" cy="103.9" r=".49"/>
<circle cx="246.6" cy="123.9" r="3.3"/>
</g>
<g fill="#f00" stroke="#f00" stroke-width=".15">
<path d="M127.8 93.4l.5 .5-.5 .5z"/>
<path d="M64.9 91.7l.5 .5-.5 .5z"/>
<path d="M64.9 93.4l.5 .5-.5 .5z"/>
<path d="M64.9 95.1l.5 .5-.5 .5z"/>
</g>
<g fill="none" stroke="#800040" stroke-width=".15">
<path d="M15.1 18.5h.1M15.1 18.5v3.3M35.2 18.5h.1M35.2 18.5v3.3M130.8 18.5h.1M130.8 18.5v3.3M15.1 21.8h.1M15.1 21.8h3.5M27 21.8h.1M27 21.8h53.5M41.9 28.5h.1M41.9 21.8h.1"/>
<path d="M41.9 23.5h.1M41.9 21.8v1.7M41.9 28.5v1.7M52 28.5h.1M52 21.8h.1M52 21.8v1.7M52 28.5v1.7M62.1 28.5h.1M62.1 21.8h.1M62.1 21.8v1.7M62.1 28.5v1.7M72.1 21.8h.1"/>
<path d="M72.1 28.5h.1M72.1 21.8v1.7M72.1 28.5v1.7M80.5 21.8h.1M80.5 28.5h.1M80.5 21.8v1.7M80.5 28.5v1.7M97.2 21.8h.1M97.2 21.8h10.1M114 21.8h.1M114 21.8h33.5M119 21.8h.1"/>
<path d="M119 28.5h.1M119 21.8v1.7M119 28.5v1.7M130.8 21.8h.1M137.5 21.8h.1M137.5 28.5h.1M137.5 21.8v1.7M137.5 28.5v1.7M147.5 21.8h.1M147.5 28.5h.1M147.5 21.8v1.7M147.5 28.5v1.7"/>
<path d="M218.8 57.9h.1M218.8 57.9h2.5M218.8 57.9v19.2M226.3 57.9h11.6M237.9 57.9h.1M124.1 76.3h3.3M127.4 76.3h.1M134.1 76.3h14.3M137.5 76.3h.1M137.5 79.6h.1M137.5 76.3v3.3M148.4 76.3h.1"/>
<path d="M148.4 74.6v19.3M154.3 76.3h.1M154.3 76.3v20.9M155.1 78h.1M155.1 78v20.9M155.1 78h3.4M158.5 71.2h.1M158.5 78h.1M158.5 78v5h13.3M158.5 71.2h13.7M158.5 71.2v5.1h-4.2M162.6 71.2h.1"/>
<path d="M162.6 71.2v2.6M164.3 61.2h.1M164.3 61.2v2.5M164.3 61.2h4.2M168.5 71.2h.1M168.5 69.6h.1M168.5 61.2h.1M168.5 61.2v1.7M168.5 69.6v1.6M172.2 71.2h.1M177.2 71.2h.1M177.2 71.2h3.9"/>
<path d="M181.1 71.2h.1M181.1 71.2v11.8M181.1 77.1h6.7M184.4 77.1h.1M184.4 77.1v1.9M194.5 77.1h.1M194.5 77.1h6.7M197.8 77.1h.1M197.8 77.1v1.7M207.9 77.1h.1M207.9 77.1h13.4M210.4 77.1h.1"/>
<path d="M210.4 77.1v1.7M218.8 77.1h.1M221.3 77.1h.1M226.3 77.1h8.4M230.5 77.1h.1M230.5 78h.1M230.5 77.1v.9M234.7 77.1h.1M239.7 77.1h5.9M241.3 62.9h.1M241.3 63.9h.1M241.3 62.9v1"/>
<path d="M242.6 77.1h.1M242.6 77.1v1.4M243.1 63.9h.1M243.1 63.9v1.3M244.6 62.9h.1M244.6 62.9v1h-3.3M17.6 93.9h10.9M28.5 95.6h.1M28.5 93.9h.1M28.5 83.8h.1M28.5 83.8v1.7M28.5 92.2v5"/>
<path d="M28.5 95.6h35.2M52.8 98.9h.1M52.8 98.9h10.9M55.3 92.2h.1M55.3 93.9h.1M55.3 92.2h8.4M55.3 93.9h8.4M90.6 93.9h.1M90.6 88.9h.1M90.6 90.6h.1M90.6 92.2h.1M90.6 95.6h.1"/>
<path d="M90.6 97.2h.1M90.6 92.2h3.3M90.6 88.9h3.3M90.6 90.6h3.3M93.9 83.8h.1M93.9 88.9h.1M93.9 90.6h.1M93.9 92.2h.1M93.9 95.6h.1M93.9 83.8v10.1h-3.3M93.9 95.6v1.6h-3.3M97.2 87.2h.1"/>
<path d="M97.2 87.2v8.4h-6.6M115.7 96.4h.1M115.7 96.4v4.2M115.7 96.4h.8M116.5 96.4h.1M118.2 85.5h6.7M121.5 96.4h.1M121.5 96.4h1.7l1.7 5.9M124.9 85.5h.1M124.9 93.9h.1M124.9 93.9h1.7M124.9 85.5v8.4"/>
<path d="M137.5 88.9h.1M137.5 86.4v2.5M146.7 93.9h1.7M146.7 98.9h8.4M146.7 97.2h7.6M148.4 93.9h.1M154.3 97.2h.1M155.1 98.9h.1M162.6 83h.1M162.6 80.5v2.5M167.5 83h.1M167.5 85.2h.1"/>
<path d="M167.5 93.2h.1M167.5 85h.1M167.5 83v2.2M167.5 90v3.2M171.8 83h.1M178.6 83h.1M178.6 83h2.5M181.1 83h.1M184.4 84h.1M184.4 84v1.5M197.8 83.8h.1M197.8 83.8v1.7"/>
<path d="M210.4 83.8h.1M210.4 83.8v1.7M230.5 85.5h.1M230.5 84.7v.8M242.6 85.2h.1M242.6 85.2l.1 .3M28.5 102.3h.1M28.5 102.3v1.7M40.3 107.3h.1M40.3 102.3h.1M40.3 114h.1M40.3 107.3h1.6"/>
<path d="M40.3 102.3v6.7M40.3 114v1.7M40.3 102.3h23.4M48.6 107.3h.1M48.6 107.3h1.7M50.3 104h.1M50.3 107.3h.1M50.3 114h.1M50.3 104h13.4M50.3 104v5M50.3 114v1.7M57 114h.1"/>
<path d="M57 107.3h.1M57 107.3h6.7M57 107.3v1.7M57 114v1.7M62.1 109h.1M62.1 109v6.7M62.1 109h1.6M83.8 114.9h.1M83.8 114.9v6.6M90.6 109h.1M90.6 107.3h.1M90.6 100.6h.1"/>
<path d="M90.6 102.3h.1M90.6 104h.1M90.6 107.3h6.6M90.6 102.3h25.1M90.6 104h10M90.6 109h1.6M90.6 100.6h25.1M92.2 109h.1M92.2 109v5.9h-8.4M97.2 107.3h.1M97.2 107.3v14.2h-1.6M100.6 104h.1"/>
<path d="M100.6 104v9.2h10.9M102.3 119.9h.1M102.3 113.2h.1M102.3 113.2v1.7M102.3 119.9v1.6M104.8 110.7h.1M104.8 100.6h.1M104.8 113.2h.1M104.8 100.6v3.4M104.8 110.7v2.5M109.8 113.2h.1M109.8 119.9h.1"/>
<path d="M109.8 113.2v1.7M109.8 119.9v1.6M111.5 110.7h.1M111.5 102.3h.1M111.5 113.2h.1M111.5 102.3v1.7M111.5 110.7v2.5M115.7 106.5h.1M115.7 102.3h.1M115.7 100.6h.1M115.7 106.5h.8M115.7 102.3v4.2"/>
<path d="M121.5 106.5h1.7M123.2 106.5h.1M124.9 107.3h.1M124.9 109h.1M124.9 113.2h.1M124.9 102.3h.1M124.9 107.3h1.7M124.9 102.3h1.7M124.9 109h1.7M124.9 107.3v5.9M126.6 109h.1M126.6 100.6h.1"/>
<path d="M126.6 102.3h.1M126.6 100.6h-1.7l-1.7 5.9M146.7 104h8.4M146.7 105.6h6.7M153.4 105.6h.1M153.4 105.6v22.7M155.1 104h.1M155.1 104v22.6M164.3 109.8h.1M164.3 109.8v3.4M164.3 109.8h3.3M167.6 119.9h.1"/>
<path d="M167.6 109.8h.1M167.6 113.2h.1M167.6 109.8v3.4M167.6 119.9v1.6M218.8 104h.1M218.8 104h2.5M218.8 104v23.4M226.3 104h13.9M239.7 117.3h.1M239.7 117.3h13.5M239.7 117.3v6.6M240.2 104h.1"/>
<path d="M243.6 111h.1M243.6 109v2M245.4 111h.1M245.4 111v1.7M246.9 109h.1M246.9 109v2h-3.3M253.2 117.3h.1M253.2 117.3v10.1M83.8 121.5h.1M83.8 121.5h1.7M88.9 126.6h.1M88.9 128.3h.1"/>
<path d="M88.9 126.6v1.7M90.6 128.3h.1M90.6 128.3v1.6M92.2 126.6h.1M92.2 126.6v1.7h-3.3M95.6 121.5h.1M153.4 128.3h.1M153.4 128.3h5.1M155.1 126.6h.1M155.1 126.6h3.4M158.5 121.5h.1M158.5 128.3h.1"/>
<path d="M158.5 126.6h.1M158.5 121.5v5.1M158.5 128.3v5h12.5M158.5 121.5h14.2M162.6 121.5h.1M162.6 133.3h.1M162.6 121.5v2.6M162.6 130.8v2.5M167.6 135h.1M167.6 133.3h.1M167.6 121.5h.1M167.6 133.3v1.7"/>
<path d="M167.6 140v1.7M177.7 133.3h.1M177.7 121.5h.1M177.7 121.5h3.4M181.1 121.5h.1M181.1 127.4h.1M181.1 121.5v11.8h-3.4M181.1 127.4h6.7M184.4 127.4h.1M184.4 134.1h.1M184.4 127.4v1.7M184.4 134.1v1.7"/>
<path d="M194.5 127.4h.1M194.5 127.4h6.7M197.8 127.4h.1M197.8 134.1h.1M197.8 127.4v1.7M197.8 134.1v1.7M207.9 127.4h.1M207.9 127.4h13.4M210.4 134.1h.1M210.4 127.4h.1M210.4 127.4v1.7M210.4 134.1v1.7"/>
<path d="M218.8 127.4h.1M226.3 127.4h11.8M238.1 127.3h.1M238.1 127.4h.1M238.1 134.1h.1M238.1 129.1h.1M238.1 127.3h3.5M238.1 127.3v1.8M238.1 134.1v1.7M239.7 123.9h.1M239.7 123.9h1.9M251.6 123.9h.1"/>
<path d="M251.6 123.9h1.6M253.2 123.9h.1M167.6 141.7h.1"/>
</g>
<g fill="#f0f" stroke="#f0f" stroke-width=".15">
<circle cx="137.5" cy="21.8" r=".32"/>
<circle cx="181" cy="77.1" r=".32"/>
<circle cx="184.4" cy="77.1" r=".32"/>
<circle cx="197.8" cy="77.1" r=".32"/>
<circle cx="242.6" cy="77.1" r=".31"/>
<circle cx="40.2" cy="107.3" r=".32"/>
<circle cx="50.3" cy="107.3" r=".32"/>
<circle cx="28.5" cy="95.6" r=".32"/>
<circle cx="93.9" cy="88.8" r=".32"/>
<circle cx="93.9" cy="90.5" r=".32"/>
<circle cx="93.9" cy="92.2" r=".32"/>
<circle cx="93.9" cy="95.6" r=".32"/>
<circle cx="72.1" cy="21.8" r=".32"/>
<circle cx="62" cy="21.8" r=".32"/>
<circle cx="52" cy="21.8" r=".32"/>
<circle cx="35.2" cy="21.8" r=".32"/>
<circle cx="41.9" cy="21.8" r=".32"/>
<circle cx="130.7" cy="21.8" r=".32"/>
<circle cx="119" cy="21.8" r=".32"/>
<circle cx="90.5" cy="128.2" r=".32"/>
<circle cx="210.4" cy="77.1" r=".32"/>
<circle cx="111.5" cy="102.3" r=".32"/>
<circle cx="102.3" cy="113.1" r=".32"/>
<circle cx="167.6" cy="133.3" r=".32"/>
<circle cx="167.6" cy="121.5" r=".32"/>
<circle cx="181" cy="127.4" r=".32"/>
<circle cx="184.4" cy="127.4" r=".32"/>
<circle cx="197.8" cy="127.4" r=".32"/>
<circle cx="238.1" cy="127.4" r=".32"/>
<circle cx="253.1" cy="123.9" r=".32"/>
<circle cx="210.4" cy="127.4" r=".32"/>
<circle cx="104.8" cy="100.6" r=".32"/>
<circle cx="124.9" cy="108.9" r=".32"/>
<circle cx="162.6" cy="83" r=".32"/>
<circle cx="167.5" cy="83" r=".31"/>
<circle cx="230.5" cy="77.1" r=".32"/>
<circle cx="28.5" cy="93.9" r=".32"/>
<circle cx="104.8" cy="113.1" r=".32"/>
<circle cx="109.8" cy="113.1" r=".32"/>
<circle cx="218.8" cy="77.1" r=".32"/>
<circle cx="218.8" cy="127.4" r=".32"/>
<circle cx="162.6" cy="121.5" r=".32"/>
<circle cx="162.6" cy="133.3" r=".32"/>
<circle cx="162.6" cy="71.2" r=".32"/>
<circle cx="137.5" cy="76.3" r=".32"/>
<circle cx="148.4" cy="76.3" r=".32"/>
<circle cx="243.1" cy="63.9" r=".32"/>
<circle cx="245.4" cy="111" r=".32"/>
<circle cx="168.5" cy="71.2" r=".32"/>
<circle cx="167.5" cy="85" r=".31"/>
</g>
<text font-size="4" x="87.2" y="6.6">CC1350 RF</text>
<g font-size="3.2">
<text x="109.8" y="132.4">CTL=High selects PORT3</text>
<text x="109.8" y="135.6">CTL=Low selects PORT2</text>
<text x="45.3" y="143.3">CC1350 IO block</text>
<text x="45.3" y="146.5">placed on page 2.</text>
<text x="209.5" y="176.2">LAUNCHXL-CC1350-433MHz</text>
</g>
<g font-size="2.7">
<text x="40.3" y="17.3">VDDS Decoupling Capacitors</text>
<text x="135.8" y="17.3">VDDR Decoupling Capacitors</text>
<text x="99.8" y="37.4">Place L1 and</text>
<text x="99.8" y="40">C8 close to pin 33</text>
<text x="201.7" y="38.7">Sub-1 GHz RF section</text>
<text x="191.1" y="45.1">Remove C15 and Place it at C69 (330pF)</text>
<text x="191.1" y="47.8">to use SMA Connector P11 for testing</text>
<text x="106.5" y="54.1">R67, R68, R69 select</text>
<text x="106.5" y="56.8">source of power for RF switch;</text>
<text x="106.5" y="59.5">only mount one of them</text>
<text x="236.4" y="91.9">L32, C71 and C23 for</text>
<text x="236.4" y="94.5">antenna matching</text>
<text x="179.6" y="101.9">2.4 GHz RF section</text>
<text x="237.2" y="141.3">C24 and C59 for</text>
<text x="237.2" y="144">antenna matching</text>
<text x="204" y="150.7">Remove C24 and Place 0 Ohm Resistor at</text>
<text x="204" y="153.4">C67 to use SMA Connector P12 for testing</text>
</g>
<g font-size="2.5">
<text x="220.1" y="181.5">PM</text>
<text x="220.1" y="186.5">NN</text>
</g>
<g font-size="2.2">
<text x="210.1" y="172.8">Title:</text>
<text x="210.1" y="179.5">Drawn:</text>
<text x="210.1" y="184.6">Checked:</text>
<text x="210.1" y="189.6">Size:</text>
<text x="216.8" y="191.3">A3</text>
<text x="230.2" y="189.6">Rev:</text>
<text x="236.9" y="191.3">A</text>
<text x="250.3" y="189.6">Sheet:</text>
<text x="258.7" y="191.3">1</text>
<text x="262" y="191.3">of 5</text>
</g>
<g font-size="1.8">
<text x="37.9" y="20.2">Pin 13</text>
<text x="48.3" y="20.4">Pin 22</text>
<text x="58.2" y="20.6">Pin 44</text>
<text x="72.9" y="20.6">Pin 34</text>
<text x="133.8" y="20.4">Pin 45</text>
<text x="144.4" y="20.4">Pin 48</text>
</g>
<g font-size="1.5">
<text x="13.4" y="16.1">CC1350_VDD</text>
<text x="33.5" y="16.5">VDDS</text>
<text x="129.1" y="16.5">VDDR</text>
<text x="146.7" y="65.9">VDDS</text>
<text x="26.8" y="81.8">VDDS</text>
<text x="92.2" y="81.8">VDDS</text>
<text x="90" y="88.5">13</text>
<text x="95.6" y="85.2">VDDR</text>
<text x="62.5" y="91.8">24</text>
<text x="62.5" y="93.5">25</text>
<text x="62.5" y="95.2">35</text>
<text x="90" y="90.2">22</text>
<text x="90" y="91.8">44</text>
<text x="90" y="93.5">34</text>
<text x="90" y="95.2">45</text>
<text x="126.2" y="93.5">6</text>
<text x="146.2" y="93.5">9</text>
<text x="62.5" y="98.6">33</text>
<text x="63.4" y="101.9">4</text>
<text x="90" y="96.9">48</text>
<text x="90" y="100.2">1</text>
<text x="90" y="101.9">2</text>
<text x="126.2" y="100.2">7</text>
<text x="126.2" y="101.9">8</text>
<text x="146.2" y="96.9">1</text>
<text x="146.2" y="98.6">10</text>
<text x="62.5" y="106.9">23</text>
<text x="63.4" y="103.6">5</text>
<text x="90" y="103.6">3</text>
<text x="90" y="106.9">46</text>
<text x="126.2" y="106.9">2</text>
<text x="146.2" y="103.6">5</text>
<text x="146.2" y="105.2">4</text>
<text x="62.5" y="108.6">49</text>
<text x="90" y="108.6">47</text>
<text x="126.2" y="108.6">3</text>
<text x="85.2" y="121.2">1</text>
<text x="95.1" y="121.2">3</text>
<text x="89.2" y="127.5">2</text>
<text x="92.6" y="127.5">4</text>
<text x="210.1" y="194">Date:</text>
<text x="233.6" y="194">Monday, January 23, 2017</text>
</g>
<g font-size="1.5" fill="#000080">
<text x="20.3" y="19">FL1</text>
<text x="109.8" y="19.8">L1</text>
<text x="18.6" y="24">BLM18HE152SN1</text>
<text x="44.6" y="26.5">C3</text>
<text x="44.6" y="28.5">100nF</text>
<text x="54.7" y="26.5">C4</text>
<text x="54.7" y="28.5">100nF</text>
<text x="64.7" y="26.5">C5</text>
<text x="64.7" y="28.5">100nF</text>
<text x="73.6" y="28.2">22uF</text>
<text x="73.8" y="24.8">C6</text>
<text x="83.2" y="26.5">C7</text>
<text x="83.2" y="28.5">100nF</text>
<text x="109" y="24.2">6.8uH</text>
<text x="120.6" y="28.2">22uF</text>
<text x="120.7" y="24.8">C8</text>
<text x="140.2" y="26.5">C9</text>
<text x="140.2" y="28.5">100nF</text>
<text x="150.2" y="26.5">C16</text>
<text x="150.2" y="28.5">100nF</text>
<text x="223" y="55">C69</text>
<text x="239.6" y="54.2">P11</text>
<text x="169.5" y="65.9">L27</text>
<text x="223" y="61.9">DNM_0402</text>
<text x="246.3" y="62.6">142-0721-88</text>
<text x="144.2" y="71">R67</text>
<text x="169.5" y="67.9">15nH</text>
<text x="173.9" y="68.4">C22</text>
<text x="247.3" y="68.4">A1</text>
<text x="247.3" y="70.1">Antenna PCB helix 868/915MHz</text>
<text x="129.1" y="73.4">R69</text>
<text x="129.1" y="75.1">0</text>
<text x="144.2" y="72.6">DNM</text>
<text x="163.6" y="76.8">L30</text>
<text x="173.9" y="75.3">8.2pF</text>
<text x="189.4" y="74.3">L13</text>
<text x="202.9" y="74.3">L14</text>
<text x="223" y="74.3">C15</text>
<text x="234.7" y="75.1">C71</text>
<text x="139.2" y="82.7">R68</text>
<text x="163.5" y="78.5">33nH</text>
<text x="173.5" y="80.2">L12</text>
<text x="185.9" y="83.7">4.7pF</text>
<text x="186.1" y="80.3">C12</text>
<text x="189.4" y="79.5">20nH</text>
<text x="199.3" y="83.5">12pF</text>
<text x="199.5" y="80.2">C13</text>
<text x="202.9" y="79.5">20nH</text>
<text x="211.9" y="83.5">4.7pF</text>
<text x="212.1" y="80.2">C14</text>
<text x="223" y="81.2">330pF</text>
<text x="231.4" y="82.7">DNM</text>
<text x="231.5" y="81">L32</text>
<text x="234.7" y="80.2">1.8pF</text>
<text x="243.4" y="81.5">L33</text>
<text x="243.4" y="83.2">33nH</text>
<text x="30.2" y="88.6">R1</text>
<text x="65.4" y="86.9">U1A</text>
<text x="139.2" y="84.4">DNM</text>
<text x="169" y="89.7">8.2pF</text>
<text x="169.2" y="86.4">C11</text>
<text x="173.5" y="85.3">15nH</text>
<text x="30.2" y="90.2">100k</text>
<text x="118.2" y="93.6">C63</text>
<text x="128.3" y="91.9">U11</text>
<text x="31.2" y="100.3">C20</text>
<text x="118.2" y="100.5">12pF</text>
<text x="223" y="101.1">C67</text>
<text x="241.9" y="100.3">P12</text>
<text x="31.2" y="102.3">100nF</text>
<text x="43.6" y="105.3">Y1</text>
<text x="105.8" y="107">L28</text>
<text x="112.5" y="107">L29</text>
<text x="118.2" y="103.6">C64</text>
<text x="223" y="108">DNM_0402</text>
<text x="35.2" y="113.7">12pF</text>
<text x="36.6" y="110.3">C17</text>
<text x="42.6" y="110.3">32.768kHz</text>
<text x="51.8" y="113.7">12pF</text>
<text x="52" y="110.3">C18</text>
<text x="58.5" y="113.7">1uF</text>
<text x="58.7" y="110.3">C19</text>
<text x="65.4" y="112">CC1350F128RGZ</text>
<text x="105.6" y="108.7">100nH</text>
<text x="112.4" y="108.7">100nH</text>
<text x="118.2" y="110.5">12pF</text>
<text x="128.3" y="112">XMSSJE3G0PA-003</text>
<text x="248.6" y="108.7">142-0721-88</text>
<text x="87.2" y="116.2">Y2</text>
<text x="87.2" y="117.9">24MHz</text>
<text x="103.8" y="119.6">100pF</text>
<text x="104" y="116.2">C58</text>
<text x="111.3" y="119.6">100pF</text>
<text x="111.5" y="116.2">C65</text>
<text x="168.7" y="116.2">L11</text>
<text x="168.7" y="118.2">2.2nH</text>
<text x="174.4" y="119.6">C60</text>
<text x="247.4" y="118.5">A2</text>
<text x="174.4" y="124.6">1pF</text>
<text x="189.4" y="125.4">L25</text>
<text x="202.9" y="125.4">L26</text>
<text x="223" y="124.6">C24</text>
<text x="247.4" y="120.2">2.4GHz</text>
<text x="163.5" y="128.8">DNM</text>
<text x="163.6" y="127.1">L31</text>
<text x="172.7" y="131.3">L21</text>
<text x="186.1" y="131.3">C61</text>
<text x="189.4" y="129.8">1.5nH</text>
<text x="202.9" y="129.8">2.2nH</text>
<text x="223" y="131.4">1.5pF</text>
<text x="239.7" y="131.3">C59</text>
<text x="172.7" y="135.6">2.2nH</text>
<text x="185.9" y="133.8">DNM_0402</text>
<text x="200.5" y="132.1">C62</text>
<text x="200.5" y="134.2">3.6pF</text>
<text x="213.1" y="132.1">C68</text>
<text x="213.1" y="134.2">1pF</text>
<text x="239.6" y="133.8">DNM</text>
<text x="170.4" y="138">C21</text>
<text x="170.4" y="140">1pF</text>
</g>
<g font-size="1.5" fill="#f00">
<text x="97.6" y="21.3">DCDC_SW</text>
<text x="107.8" y="76.2">CC1350_SW_PWR</text>
<text x="105.3" y="85.3">DIO1_RF_SW</text>
<text x="3" y="94.6">CC1350_RESET</text>
<text x="40.8" y="92.9">CC1350_TMS</text>
<text x="40.8" y="94.6">CC1350_TCK</text>
<text x="53.2" y="98.4">DCDC_SW</text>
</g>
<g font-size="1.5" fill="#004080">
<text x="82.9" y="89.6">VDDS2</text>
<text x="66.3" y="92.9">JTAG_TMSC</text>
<text x="66.3" y="94.6">JTAG_TCKC</text>
<text x="78.5" y="94.6">VDDS_DCDC</text>
<text x="82.9" y="91.3">VDDS3</text>
<text x="83.8" y="92.9">VDDS</text>
<text x="129.1" y="94.6">CTL</text>
<text x="141" y="94.6">VDD</text>
<text x="66.3" y="96.3">RESET_N</text>
<text x="66.3" y="99.7">DCDC_SW</text>
<text x="83.7" y="96.3">VDDR</text>
<text x="83.7" y="98">VDDR</text>
<text x="84.1" y="101.3">RF_P</text>
<text x="129.1" y="101.3">PORT1+</text>
<text x="138.3" y="98">PORT3+</text>
<text x="138.6" y="99.7">PORT3-</text>
<text x="66.3" y="103">X32K_Q1</text>
<text x="66.3" y="104.7">X32K_Q2</text>
<text x="83.2" y="104.7">RX_TX</text>
<text x="84" y="103">RF_N</text>
<text x="129.1" y="103">PORT1-</text>
<text x="138.3" y="104.7">PORT2+</text>
<text x="138.6" y="106.3">PORT2-</text>
<text x="66.3" y="108">DCOUPL</text>
<text x="66.3" y="109.7">VSS</text>
<text x="82.2" y="108">X24M_N</text>
<text x="82.3" y="109.7">X24M_P</text>
<text x="129.1" y="108">GND</text>
<text x="129.1" y="109.7">GND</text>
</g>
<g font-size="1.2">
<text x="29" y="1.3">1</text>
<text x="83.8" y="1.3">2</text>
<text x="138.5" y="1.3">3</text>
<text x="193.3" y="1.3">4</text>
<text x="248" y="1.3">5</text>
<text x=".4" y="26.8">A</text>
<text x="275.9" y="26.8">A</text>
<text x=".4" y="75">B</text>
<text x="275.9" y="75">B</text>
<text x=".4" y="123.1">C</text>
<text x="275.9" y="123.1">C</text>
<text x=".4" y="171.3">D</text>
<text x="275.9" y="171.3">D</text>
<text x="29" y="195.6">1</text>
<text x="83.8" y="195.6">2</text>
<text x="138.5" y="195.6">3</text>
<text x="193.3" y="195.6">4</text>
<text x="248" y="195.6">5</text>
</g>
</svg>
